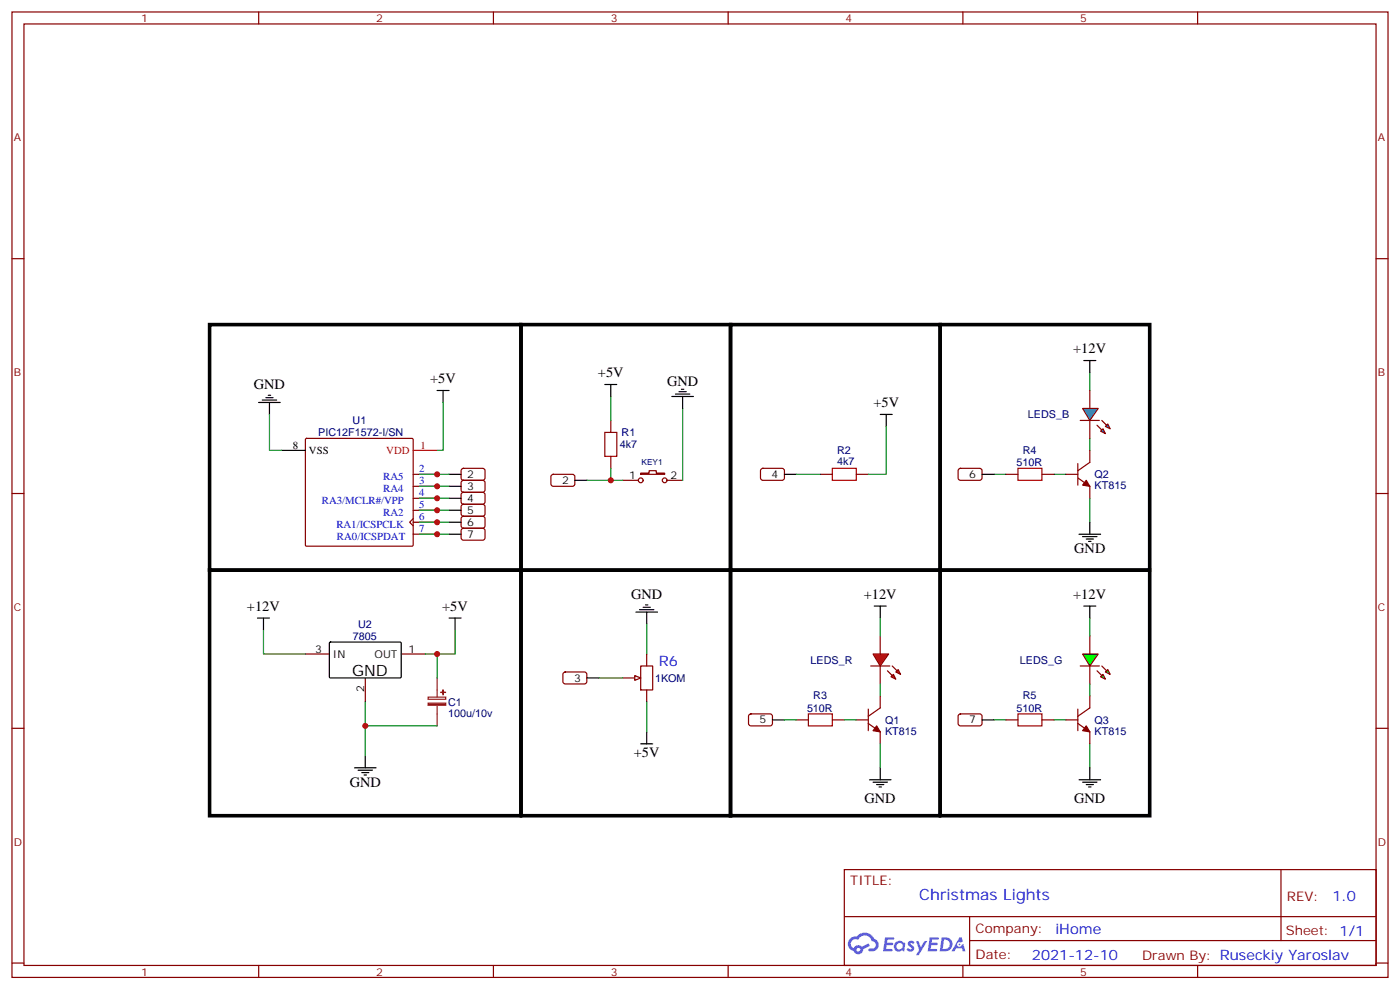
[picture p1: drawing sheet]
<svg xmlns="http://www.w3.org/2000/svg" width="412mm" height="292mm" viewBox="0 0 412 292" stroke-linecap="round" stroke-linejoin="round" font-family="sans-serif">
<g fill="none" stroke="#870000" stroke-width=".35">
<path d="M3.5 3.5h405.4v284.4h-405.4zM7.1 7.1h398.2v277.2h-398.2zM76.2 3.5v3.6M145.3 3.5v3.6M214.5 3.5v3.6M283.6 3.5v3.6M352.8 3.5v3.6M3.5 76.2h3.6M405.3 76.2h3.6M3.5 145.3h3.6M405.3 145.3h3.6M3.5 214.5h3.6"/>
<path d="M405.3 214.5h3.6M248.7 256.1h156.6v28.2h-156.6zM377.3 256.1v20.9M248.7 270h156.5M285.6 277h119.6M285.6 270v14.1M3.5 283.6h3.6M76.2 284.3v3.6M145.3 284.3v3.6M214.5 284.3v3.6M283.6 284.3v3.6M352.8 284.3v3.6"/>
<path d="M405.3 283.6h3.6"/>
</g>
<g fill="#5487ff">
<path d="M267.7 277.3a1.22 1.22 0 0 1 1.7 .3l-.4 .5a.47 .47 0 0 0-.3-.4 .47 .47 0 0 0-.5 .2l.1 .3a1.14 1.14 0 0 1 .8 1.7 1.14 1.14 0 0 1-1.9 0l-.2-.2 .5-.5 .7 .4a.29 .29 0 0 0 .3-.3 .29 .29 0 0 0-.2-.3 1.04 1.04 0 0 1-.6-1.7z"/>
<path d="M260.7 276h2.4l.3 .2-.2 .5-1.8 .1-.1 .8h1.5l.3 .4-.3 .4h-1.6l-.2 1.1h1.7l.2 .3-.2 .3-2.6 .1z"/>
<path d="M273.8 276h2.4l.3 .2-.1 .5-1.8 .1-.2 .8h1.6l.3 .4-.4 .4h-1.6l-.1 1.1h1.7l.2 .3-.2 .3-2.6 .1z"/>
<path d="M282.6 276.1h.7l.3 1.2-.6 .3a.69 .69 0 0 0-1 .3 .69 .69 0 0 0 .4 1 .69 .69 0 0 0 .9-.7l.5-.2 .6 2.2h-.8l-.2-.9h-1.8l-.5 .9h-.8z"/>
<path d="M269.8 277.1h.8l.6 1.8 1.1-1.8h.9l-2.6 4.2h-.8l.9-1.5z"/>
<path d="M277.4 276.1l-.6 4.1h1.3a2.11 2.11 0 0 0 2.5-2.1 2.11 2.11 0 0 0-2.5-2zM278.1 276.8a1.39 1.39 0 0 1 1.7 1.4 1.39 1.39 0 0 1-1.8 1.3h-.3z"/>
<path d="M263.7 277.7a1.54 1.54 0 0 0-.1 2.1 1.54 1.54 0 0 0 2.2 .2l.6 .2 .3-2.3-.2-.2-.4-.1a1.49 1.49 0 0 0-2.4 .1zM264 278.7a.94 .94 0 0 1 1.8 0 .94 .94 0 0 1-1.8 0z"/>
<path d="M250.4 276.4a2.18 2.18 0 0 0 1.1 3.7 1.44 1.44 0 0 0 1.6 1 1.44 1.44 0 0 0 1.2-1.5l2-1-.5-.8-1.9 1a1.47 1.47 0 0 0-2.4 .4 1.39 1.39 0 0 1-.7-1.9 1.39 1.39 0 0 1 2-.5 2.12 2.12 0 0 1 2.2-1.3 2.12 2.12 0 0 1 1.9 1.7 1.14 1.14 0 0 1 1.1 1.4 1.14 1.14 0 0 1-1.7 .8 .43 .43 0 0 0-.5 .3 .43 .43 0 0 0 .4 .5 1.98 1.98 0 0 0 2.5-1.2 1.98 1.98 0 0 0-1.2-2.5 3.1 3.1 0 0 0-5.3-.7l-.9 .1zM252.3 279.7a.55 .55 0 0 1 1.1 0 .55 .55 0 0 1-1.1 0z"/>
<circle cx="282.6" cy="278.1" r=".26"/>
</g>
<g fill="none" stroke="#870000" stroke-width=".35">
<path d="M90 129.3l.3-.2 31.2 .1 .2 .3v31.2l-.3 .2-31.3-.1-.1-.3zM121.7 139.7h7.1M179.9 123.8v3.6M179.9 134.4v3.5M188.7 139.3h2.5v-.7h2.1v.7h2.5v.4h-7.1zM121.7 152.8l-1.1 1 1.1 1.1M121.7 157.3h7.1M121.7 153.8h7.1M121.7 150.3h7.1M121.7 146.8h7.1M121.7 143.2h7.1M183.4 141.5h4.6"/>
<path d="M196.5 141.5h4.6M183.4 199.7h3.6M188.7 196.1h3.6v7.1h-3.6zM190.5 192.6v3.5M190.5 203.2v3.5"/>
<circle cx="188.7" cy="141.5" r=".71"/>
<circle cx="195.8" cy="141.5" r=".71"/>
</g>
<path d="M121.7 132.6h7.1" fill="none" stroke="#f00" stroke-width=".35"/>
<path d="M82.9 132.6h7.1M188.4 179.6h4.2M189.4 178.9h2.2M190.1 178.2h.8M187.3 180.3h6.4M190.5 180.3v3.5" fill="none" stroke="#000" stroke-width=".35"/>
<path d="M178.2 127.4h3.5v7h-3.5z" fill="none" stroke="#a10000" stroke-width=".35"/>
<path d="M179.9 116.8v7M201.1 120.3v21.2" fill="none" stroke="#008700" stroke-width=".35"/>
<path d="M187 199l1.7 .7-1.7 .7z" fill="#f0f0f0" stroke="#870000" stroke-width=".35"/>
<g fill="none" stroke="#870000" stroke-width=".35">
<path d="M136.1 138.1l.4-.2 5.9 .1 .5 .6-.1 2.4-.6 .5-5.9-.1-.5-.6v-2.2zM162.5 139.9l.5-.2 5.9 .1 .4 .6v2.4l-.7 .4h-5.9l-.4-.7v-2.1zM224.2 138.1l.5-.2 5.9 .1 .5 .6-.1 2.4-.6 .5-6-.1-.4-.6v-2.2zM241.7 139.7h3.5M252.2 139.7h3.6M136.1 141.7l.4-.2h5.9l.5 .7-.1 2.4-.6 .4-5.9-.1-.5-.6v-2.1zM136.1 145.2l.4-.2h5.9l.5 .7-.1 2.4-.6 .4h-5.9l-.5-.7v-2.1zM136.1 148.7l.4-.2 5.9 .1 .5 .6-.1 2.4-.6 .4h-5.9l-.5-.7v-2.1zM136.1 152.3l.4-.3 5.9 .1 .5 .7-.1 2.3-.6 .5-5.9-.1-.5-.6v-2.1zM136.1 155.8l.4-.2h5.9l.5 .7-.1 2.4-.6 .4-5.9-.1-.5-.6v-2.1zM166 198.1l.5-.2 5.9 .1 .5 .6-.1 2.4-.6 .4h-6l-.4-.7v-2.1zM220.7 210.5l.5-.2h5.9l.4 .7v2.4l-.7 .4-5.9-.1-.4-.6v-2.1z"/>
<path d="M234.6 212h3.5M245.2 212h3.5M252.2 212h3.6M255.8 213.1l3.5 2.4v3.6M255.8 208.8v6.4M259.3 205v3.5l-3.5 2.5"/>
</g>
<g fill="none" stroke="#000" stroke-width=".35">
<path d="M76.2 118.5h6.3M77.3 117.8h4.2M78.3 117.1h2.1M79 116.4h.7M79.4 118.5v3.6M128.8 115h3.5M130.5 115v3.5M178.2 113.2h3.5M179.9 113.2v3.6M197.9 116.8h6.4M199 116.1h4.2M200 115.4h2.1"/>
<path d="M200.7 114.7h.7M201.1 116.8v3.5M132.3 139.7h3.5M231.1 139.7h3.5M259.3 122.1h3.5M261.1 122.1v3.5M132.3 143.2h3.5M132.3 146.8h3.5M132.3 150.3h3.5M132.3 153.8h3.5M132.3 157.3h3.5M169.3 141.5h3.6"/>
<path d="M172.9 199.7h3.5M188.7 219.1h3.6M190.5 215.5v3.6M227.5 212h3.6M256.1 229.7h6.4M257.2 230.4h4.2M258.2 231.1h2.1M258.9 231.8h.7M259.3 226.1v3.6"/>
</g>
<g fill="none" stroke="#008700" stroke-width=".35">
<path d="M130.5 118.5v14.1h-1.7M79.4 122.1v10.5h3.5M123.5 139.7h8.8M179.9 137.9v3.6h3.5M234.6 139.7h7.1M261.1 125.6v14.1h-5.3M123.5 143.2h8.8M123.5 146.8h8.8M123.5 150.3h8.8M123.5 153.8h8.8M123.5 157.3h8.8M172.9 141.5h7"/>
<path d="M176.4 199.7h7M190.5 183.8v8.8M190.5 206.7v8.8M231.1 212h3.5M248.7 212h3.5M259.3 219.1v7"/>
</g>
<path d="M61.7 95.6h91.8v72.3h-91.8zM153.5 95.6h61.7v72.3h-61.7zM215.2 95.6h61.7v72.3h-61.7zM153.5 167.9h61.7v72.3h-61.7zM215.2 167.9h61.7v72.3h-61.7z" fill="none" stroke="#000" stroke-width="1.1"/>
<path d="M245.2 137.9h7v3.6h-7zM238.1 210.3h7.1v3.5h-7.1z" fill="none" stroke="#a10000" stroke-width=".35"/>
<path d="M258.2 213.8l1.1 1.7-2.1-.3z" fill="#870000" stroke="#870000" stroke-width=".35"/>
<g fill="#f00" stroke="#870000" stroke-width=".35">
<path d="M257.2 192.6h4.6l-2.5 3.5z"/>
<path d="M256.5 196.1h5.6z"/>
</g>
<g fill="#870000" stroke="#870000" stroke-width=".35">
<path d="M262.8 196.1l1.4 1.5z"/>
<path d="M261.4 197.6l1.4 1.4z"/>
</g>
<g fill="#f00" stroke="#870000" stroke-width=".35">
<path d="M263.9 197.9l.7-.7 .7 1.4z"/>
<path d="M262.5 199.3l.7-.7 .7 1.4z"/>
</g>
<g fill="none" stroke="#870000" stroke-width=".35">
<path d="M282.5 138.1l.4-.2 5.9 .1 .5 .6-.1 2.4-.6 .5-5.9-.1-.5-.6v-2.2zM296.3 139.7h3.6M306.9 139.7h3.5M314 139.7h3.5M317.5 136.5v6.4M321 132.6v3.6l-3.5 2.4M317.5 140.8l3.5 2.4v3.6M259.3 187.3v5.3M259.3 196.1v5.3M321 187.3v5.3M321 196.1v5.3M282.5 210.5l.4-.2h5.9l.5 .7-.1 2.4-.6 .4-5.9-.1-.5-.6v-2.1z"/>
<path d="M296.3 212h3.6M306.9 212h3.5M314 212h3.5M317.5 208.8v6.4M317.5 213.1l3.5 2.4v3.6M321 205v3.5l-3.5 2.5"/>
</g>
<g fill="none" stroke="#000" stroke-width=".35">
<path d="M319.3 106.2h3.5M321 106.2v3.5M289.3 139.7h3.5M317.9 157.3h6.3M318.9 158h4.2M320 158.8h2.1M320.7 159.5h.7M321 153.8v3.5M257.5 178.5h3.6M259.3 178.5v3.5M319.3 178.5h3.5M321 178.5v3.5"/>
<path d="M289.3 212h3.5M317.9 229.7h6.3M318.9 230.4h4.2M320 231.1h2.1M320.7 231.8h.7M321 226.1v3.6"/>
</g>
<path d="M321 109.7v5.3M292.8 139.7h3.5M310.4 139.7h3.6M321 129.1v3.5M321 146.8v7M292.8 212h3.5M310.4 212h3.6M321 219.1v7" fill="none" stroke="#008700" stroke-width=".35"/>
<path d="M299.9 137.9h7v3.6h-7zM299.9 210.3h7v3.5h-7z" fill="none" stroke="#a10000" stroke-width=".35"/>
<g fill="#870000" stroke="#870000" stroke-width=".35">
<path d="M320 141.5l1 1.7-2.1-.3z"/>
<path d="M320 213.8l1 1.7-2.1-.3z"/>
</g>
<path d="M276.9 95.6h61.8v72.3h-61.8zM276.9 167.9h61.8v72.3h-61.8z" fill="none" stroke="#000" stroke-width="1.1"/>
<g fill="#0f0" stroke="#870000" stroke-width=".35">
<path d="M324.2 199.3l.7-.7 .7 1.4z"/>
<path d="M326.3 197.2l.7 1.4-1.4-.7z"/>
</g>
<g fill="#870000" stroke="#870000" stroke-width=".35">
<path d="M323.1 197.6l1.5 1.4z"/>
<path d="M324.6 196.1l1.4 1.5z"/>
</g>
<path d="M318.2 196.1h5.6z" fill="#f00" stroke="#870000" stroke-width=".35"/>
<path d="M318.9 192.6h4.6l-2.5 3.5z" fill="#0f0" stroke="#870000" stroke-width=".35"/>
<path d="M259.3 182v5.3M259.3 201.4v3.6" fill="none" stroke="#008700" stroke-width=".35"/>
<path d="M318.9 120.3h4.6l-2.5 3.5z" fill="#09f" stroke="#870000" stroke-width=".35"/>
<path d="M318.2 123.8h5.6z" fill="#f00" stroke="#870000" stroke-width=".35"/>
<g fill="#870000" stroke="#870000" stroke-width=".35">
<path d="M324.6 123.8l1.4 1.4z"/>
<path d="M323.1 125.2l1.5 1.4z"/>
</g>
<g fill="#09f" stroke="#870000" stroke-width=".35">
<path d="M325.6 125.6l.7-.7 .7 1.4z"/>
<path d="M324.2 127l.7-.7 .7 1.4z"/>
</g>
<path d="M321 115v5.3M321 123.8v5.3M90 192.6h7M107.6 199.7v7M118.2 192.6h7" fill="none" stroke="#870000" stroke-width=".35"/>
<path d="M77.6 185.6v7h12.4M128.8 192.6v7.1M134.1 185.6v7h-8.9M321 182v5.3M107.6 206.7v7.1M128.8 213.8h-21.2v8.8M321 201.4v3.6" fill="none" stroke="#008700" stroke-width=".35"/>
<path d="M61.7 167.9h91.8v72.3h-91.8z" fill="none" stroke="#000" stroke-width="1.1"/>
<path d="M75.8 182h3.6M77.6 182v3.6M97.1 189.3l.3-.2h20.6l.2 .3-.1 10.1-.3 .2-20.6-.1-.2-.3zM132.3 182h3.5M134.1 182v3.6M104.4 226.1h6.4M105.5 226.8h4.2M106.5 227.5h2.2M107.2 228.2h.7M107.6 222.6v3.5" fill="none" stroke="#000" stroke-width=".35"/>
<path d="M128.8 199.7v5.6M126.1 205.3h5.2v.7h-5.2zM128.8 207.8v6" fill="none" stroke="#8c2424" stroke-width=".35"/>
<g fill="#8c2424" stroke="#8c2424" stroke-width=".35">
<path d="M126.1 207.1h5.2v.6h-5.2z"/>
<path d="M129.8 203.9h1.4z"/>
<path d="M130.5 203.2v1.4z"/>
</g>
<g fill="#c00">
<circle cx="128.8" cy="157.3" r=".88"/>
<circle cx="128.8" cy="153.8" r=".88"/>
<circle cx="128.8" cy="150.3" r=".88"/>
<circle cx="128.8" cy="146.8" r=".88"/>
<circle cx="128.8" cy="143.2" r=".88"/>
<circle cx="128.8" cy="139.7" r=".88"/>
<circle cx="179.9" cy="141.5" r=".88"/>
<circle cx="128.8" cy="192.6" r=".88"/>
<circle cx="107.6" cy="213.8" r=".88"/>
</g>
<text font-size="4.6" x="103.7" y="199">GND</text>
<text font-size="4.6" fill="#00f" x="270.8" y="265.1">Christmas Lights</text>
<g font-size="4.2">
<text x="316.1" y="104.1">+12V</text>
<text x="126.7" y="112.9">+5V</text>
<text x="176.1" y="111.1">+5V</text>
<text x="196.5" y="113.6">GND</text>
<text x="74.8" y="114.7">GND</text>
<text x="257.3" y="119.9">+5V</text>
<text x="316.4" y="163">GND</text>
<text x="72.7" y="179.9">+12V</text>
<text x="130.2" y="179.9">+5V</text>
<text x="185.9" y="176.4">GND</text>
<text x="254.5" y="176.4">+12V</text>
<text x="316.1" y="176.4">+12V</text>
<text x="186.7" y="223">+5V</text>
<text x="103" y="231.8">GND</text>
<text x="254.6" y="236.4">GND</text>
<text x="316.4" y="236.4">GND</text>
</g>
<g font-size="4.2" fill="#00f">
<text x="194" y="196.1">R6</text>
<text x="392.5" y="265.4">1.0</text>
<text x="310.9" y="274.9">iHome</text>
<text x="304" y="282.7">2021-12-10</text>
</g>
<g font-size="3.9" fill="#800">
<text x="250.5" y="260.7">TITLE:</text>
<text x="379.1" y="265.4">REV:</text>
<text x="287.4" y="274.9">Company:</text>
<text x="378.7" y="275.5">Sheet: 1/1</text>
<text x="287.4" y="282.6">Date:</text>
<text x="336.4" y="282.7">Drawn By: Ruseckiy Yaroslav</text>
</g>
<g font-size="3.2" fill="#800">
<text x="41.6" y="6.5">1</text>
<text x="110.8" y="6.5">2</text>
<text x="179.9" y="6.5">3</text>
<text x="249.1" y="6.5">4</text>
<text x="318.2" y="6.5">5</text>
<text x="4.1" y="41.6">A</text>
<text x="405.9" y="41.6">A</text>
<text x="4.1" y="110.8">B</text>
<text x="405.9" y="110.8">B</text>
<text x="4.1" y="179.9">C</text>
<text x="405.9" y="179.9">C</text>
<text x="4.1" y="249.1">D</text>
<text x="405.9" y="249.1">D</text>
<text x="41.6" y="287.3">1</text>
<text x="110.8" y="287.3">2</text>
<text x="179.9" y="287.3">3</text>
<text x="249.1" y="287.3">4</text>
<text x="318.2" y="287.3">5</text>
</g>
<g font-size="3.2" fill="#000080">
<text x="103.9" y="125">U1</text>
<text x="302.8" y="123.2">LEDS_B</text>
<text x="93.8" y="128.5">PIC12F1572-I/SN</text>
<text x="183.1" y="128.5">R1</text>
<text x="182.6" y="132">4k7</text>
<text x="246.6" y="136.9">4k7</text>
<text x="246.6" y="133.7">R2</text>
<text x="299.5" y="137.3">510R</text>
<text x="301.3" y="133.7">R4</text>
<text x="322.4" y="140.8">Q2</text>
<text x="322.4" y="144.1">KT815</text>
<text x="105.5" y="184.9">U2</text>
<text x="103.9" y="188.5">7805</text>
<text x="238.8" y="195.5">LEDS_R</text>
<text x="300.4" y="195.5">LEDS_G</text>
<text x="193" y="200.8">1KOM</text>
<text x="132" y="207.9">C1</text>
<text x="237.7" y="209.7">510R</text>
<text x="239.6" y="206">R3</text>
<text x="299.5" y="209.7">510R</text>
<text x="301.3" y="206">R5</text>
<text x="132" y="211">100u/10v</text>
<text x="260.7" y="213.2">Q1</text>
<text x="322.4" y="213.2">Q3</text>
<text x="260.7" y="216.4">KT815</text>
<text x="322.4" y="216.4">KT815</text>
</g>
<g font-size="3.2">
<text x="86.3" y="132.3">8</text>
<text x="91" y="133.7">VSS</text>
<text x="137.6" y="140.8">2</text>
<text x="165.6" y="142.5">2</text>
<text x="185.3" y="141.1">1</text>
<text x="197.6" y="141.1">2</text>
<text x="227.3" y="140.8">4</text>
<text x="285.5" y="140.8">6</text>
<text x="137.6" y="144.3">3</text>
<text x="137.6" y="147.8">4</text>
<text x="137.6" y="151.3">5</text>
<text x="137.6" y="154.9">6</text>
<text x="137.6" y="158.4">7</text>
<text x="92.9" y="192.3">3</text>
<text x="98.1" y="193.7">IN</text>
<text x="110.3" y="193.7">OUT</text>
<text x="120.3" y="192.3">1</text>
<text x="107.2" y="203.8" transform="rotate(-90 107.2 203.8)">2</text>
<text x="169.1" y="200.7">3</text>
<text x="223.8" y="213.1">5</text>
<text x="285.5" y="213.1">7</text>
</g>
<g font-size="3.2" fill="#f00">
<text x="113.8" y="133.7">VDD</text>
<text x="123.8" y="132.3">1</text>
</g>
<g font-size="3.2" fill="#00f">
<text x="112.9" y="141.3">RA5</text>
<text x="123.5" y="142.5">3</text>
<text x="123.5" y="139">2</text>
<text x="94.8" y="148.3">RA3/MCLR#/VPP</text>
<text x="112.9" y="144.8">RA4</text>
<text x="123.5" y="149.6">5</text>
<text x="123.5" y="146.1">4</text>
<text x="99.1" y="155.4">RA1/ICSPCLK</text>
<text x="112.9" y="151.9">RA2</text>
<text x="123.5" y="153.1">6</text>
<text x="99.3" y="158.9">RA0/ICSPDAT</text>
<text x="123.5" y="156.6">7</text>
</g>
<text font-size="2.5" fill="#000080" x="189" y="137.1">KEY1</text>
</svg>
